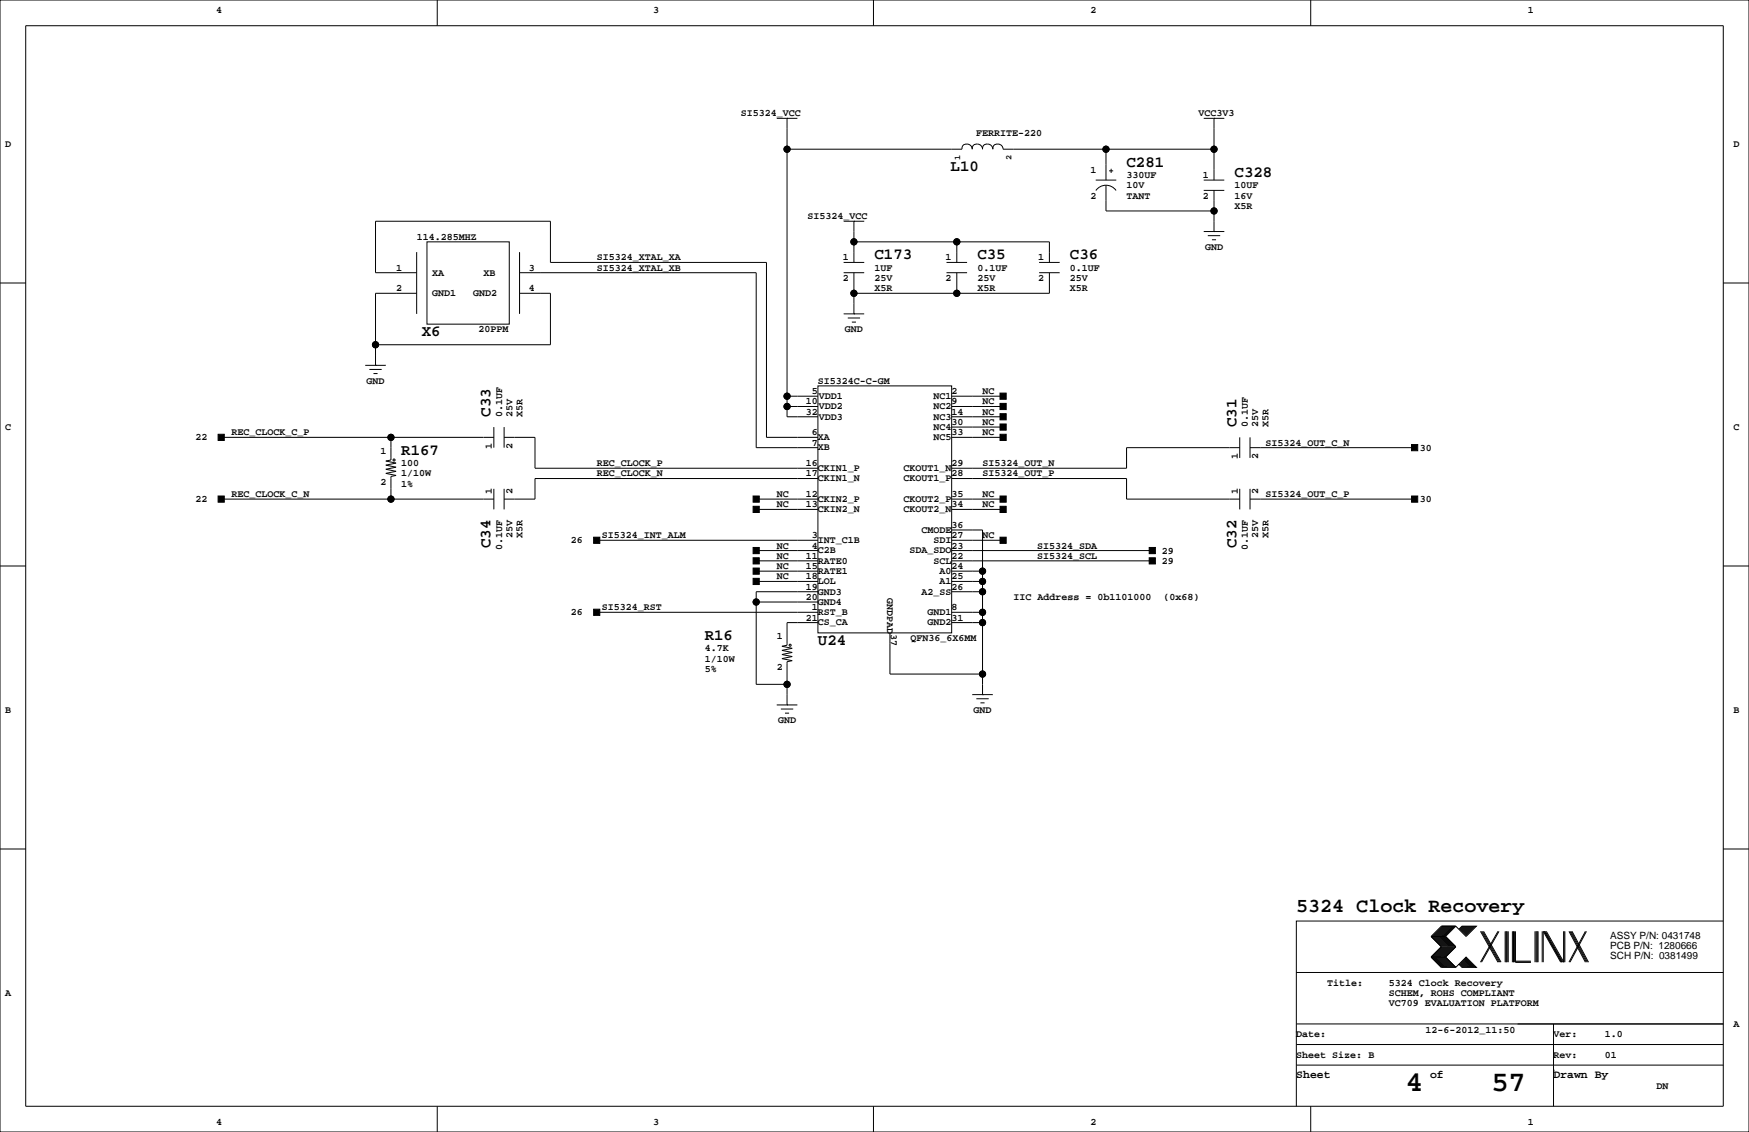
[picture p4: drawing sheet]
<svg xmlns="http://www.w3.org/2000/svg" width="432mm" height="279mm" viewBox="0 0 432 279" stroke-linecap="round" stroke-linejoin="round" font-family="sans-serif">
<g fill="none" stroke="#000" stroke-width=".25">
<path d="M0 0h431.8v279.4h-431.8zM6.3 6.4h419.1v266.6h-419.1zM107.9 0v6.4M215.6 0v6.4M323.6 0v6.4M191.8 29.2h5M194.3 29.2h.1M194.3 29.2v73.7h7.6M238.8 35.6a1.02 1.02 0 0 0-1.3 1.2h-43.2M238.8 35.6a1.27 1.27 0 0 1 1.2 1.2 1.05 1.05 0 0 1 1.3-1.2M241.3 35.6a1.27 1.27 0 0 1 1.3 1.2M243.8 35.6a1.02 1.02 0 0 0-1.2 1.2"/>
<path d="M243.8 35.6a1.27 1.27 0 0 1 1.3 1.2M246.4 35.6a1.02 1.02 0 0 0-1.3 1.2M246.4 35.6a1.27 1.27 0 0 1 1.2 1.2h52.1M273 36.8v7.6M297.2 29.2h5.1M299.7 29.2h.1M299.7 29.2v15.2M105.4 59.7h20.3v20.3h-20.3zM208.3 54.6h5.1M210.8 54.6h.1M210.8 54.6v10.2M210.8 59.7h48.3v5.1"/>
<path d="M236.2 59.7v5.1M270.5 44.4h5.1M270.6 47a3 3 0 0 1 4.9 0M273 45.7v6.4h26.7M273.8 42.2h1M274.3 41.7v1M297.2 57.2h5.1M297.2 44.4h5.1M297.2 47h5.1M298.2 58.2h3M299.2 59.2h1M299.7 57.2h.1"/>
<path d="M299.7 47v10.2M0 69.8h6.3M102.9 67.3h-10.2v-12.7h43.2v10.2h53.3v43.1h12.7M102.9 72.4h-10.2v17.8M102.9 62.2v15.3M128.3 72.4h7.6v12.7h-43.2M128.3 67.3h58.4v43.2h15.2M128.3 62.2v15.3M208.3 67.3h5.1M208.3 64.8h5.1M208.3 77.5h5.1M209.3 78.5h3"/>
<path d="M210.3 79.5h1M210.8 77.5h.1M210.8 67.3v10.2M233.7 67.3h5.1M233.7 64.8h5.1M236.2 67.3v5.1M256.5 67.3h5.1M256.5 64.8h5.1M259.1 67.3v5.1h-48.3M425.4 69.8h6.4M90.2 90.2h5M91.2 91.2h3"/>
<path d="M92.2 92.2h1M92.7 90.2h.1M194.3 97.8h7.6M201.9 95.2h33v61h-33zM234.9 97.8h12.7M54.6 107.9h67.3M96.5 107.9v5.6l-1.3 .3 2.6 .5-2.6 .5 2.6 .5-2.6 .5 2.6 .5-2.6 .5 2.6 .5-1.3 .3v5.6M121.9 105.4v5.1M124.5 107.9h7.6v7.7h69.8M124.5 105.4v5.1M194.3 100.3h7.6M201.9 118.1h-69.8v5.1h-7.6"/>
<path d="M234.9 118.1h43.2v5.1h28M234.9 100.3h12.7M234.9 102.9h12.7M234.9 107.9h12.7M234.9 105.4h12.7M306.1 107.9v5.1M306.1 110.5h-28v5.1h-43.2M308.6 107.9v5.1M308.6 110.5h40.6M0 139.7h6.3M54.6 123.2h67.3M121.9 120.7v5"/>
<path d="M124.5 120.7v5M147.3 133.3h54.6M186.7 135.9h15.2M186.7 138.4h15.2M186.7 125.7h15.2M186.7 123.2h15.2M234.9 135.9h49.6M234.9 138.4h49.6M234.9 125.7h12.7M234.9 123.2h12.7M234.9 133.3h12.7M234.9 130.8h7.7v40.6"/>
<path d="M306.1 120.7v5M308.6 123.2h40.6M308.6 120.7v5M425.4 139.7h6.4M147.3 151.1h54.6M186.7 141h15.2M186.7 143.5h15.2M186.7 148.6h15.2M201.9 153.7h-7.6v5.6l-1.3 .2 2.6 .5-2.6 .5 2.6 .5-2.6 .5 2.6 .6-2.6 .5 2.6 .5-1.3 .2v10.7M201.9 146h-15.2v22.9h7.6M219.7 156.5v9.9h22.9M234.9 141h7.7"/>
<path d="M234.9 143.5h7.7M234.9 153.7h7.7M234.9 146h7.7M234.9 151.1h7.7M191.8 174h5M192.8 175h3M193.8 176h1M194.3 174h.1M240 171.4h5.1M241 172.5h3.1M242.1 173.5h1M242.6 171.4h.1"/>
<path d="M0 209.5h6.3M425.4 209.5h6.4M353.3 236.2l2.6 2.6h3.5M353.3 231.1l2.6 2.6-2.6 2.5M353.3 236.2h3.6M353.3 231.1h3.6M356.1 228.6l-2.5 2.5 2.5 2.6-2.5 2.5 2.5 2.6M356.4 228.6l-2.6 2.5 2.6 2.6-2.6 2.5 2.6 2.6M356.6 228.6l-2.5 2.5 2.5 2.6-2.5 2.5 2.5 2.6M356.9 228.6l-2.6 2.5 2.6 2.6-2.6 2.5 2.6 2.6M356.9 231.1l2.5 2.6-2.5 2.5M356.9 236.2l2.5 2.6"/>
<path d="M357.1 228.6l-2.5 2.5 2.5 2.6-2.5 2.5 2.5 2.6M357.4 228.6l-2.6 2.5 2.6 2.6-2.6 2.5 2.6 2.6M357.6 228.6l-2.5 2.5 2.5 2.6-2.5 2.5 2.5 2.6M357.9 228.6l-2.6 2.5 2.6 2.6-2.6 2.5 2.6 2.6M358.1 228.6l-2.5 2.5 2.5 2.6-2.5 2.5 2.5 2.6M358.4 228.6l-2.5 2.5 2.5 2.6-2.5 2.5 2.5 2.6M358.6 228.6l-2.5 2.5 2.5 2.6-2.5 2.5 2.5 2.6M358.9 228.6l-2.5 2.5 2.5 2.6-2.5 2.5 2.5 2.6M359.2 228.6l-2.6 2.5 2.6 2.6-2.6 2.5 2.6 2.6M359.4 228.6l2.5 2.5 2.6-2.5h-3.6l-.7 .8M359.4 228.6h-3.5l-2.6 2.5M359.4 228.6l-2.5 2.5"/>
<path d="M360.2 238l.7 .8h3.6l-2.6-2.6-2.5 2.6M360.4 237.7l1 1.1M360.4 238l.8 .8M360.7 237.5l1.2 1.3M360.7 237.7l1 1.1M360.9 237.2l1.6 1.6M360.9 237.5l1.3 1.3M361.2 237l1.8 1.8M361.2 237.2l1.5 1.6M361.2 228.6l-.8 .8M361.4 236.7l2.1 2.1M361.4 237l1.8 1.8"/>
<path d="M361.4 228.6l-1 1M361.7 236.5l2.3 2.3M361.7 236.7l2 2.1M361.7 228.6l-1 1M361.9 236.5l2.3 2.3M361.9 228.6l-1.2 1.3M362.2 228.6l-1.3 1.3M362.5 228.6l-1.6 1.5M362.7 228.6l-1.5 1.5M363 228.6l-1.8 1.8M363.2 228.6l-1.8 1.8M363.5 228.6l-2.1 2"/>
<path d="M363.7 228.6l-2 2M364 228.6l-2.3 2.3M364.2 228.6l-2.3 2.3M365.5 229.9l4.3 7.6M365.8 229.9l4.3 7.6M366 229.9l4.3 7.6M366.3 229.9l4.3 7.6M369.8 229.9l-4.3 7.6M370.1 229.9l-4.3 7.6M371.6 229.9v7.6M371.9 229.9v7.6M372.1 229.9v7.6"/>
<path d="M372.4 229.9v7.6M373.4 229.9v7.6M373.6 229.9v7.6M373.9 229.9v7.6M374.1 229.9v7.6h3.9M374.1 237.2h3.9M379 229.9v7.6M379.2 229.9v7.6M379.5 229.9v7.6M379.7 229.9v7.6M380.7 229.9v7.6M381 237.5v-7.6l4.3 7.6"/>
<path d="M381.3 229.9l4.3 7.6M381.5 229.9l4.3 7.6M381.8 229.9l4.3 7.6v-7.6M386.3 229.9v7.6M387.3 229.9l4.1 7.6M387.6 229.9l4.1 7.6M387.9 229.9l4 7.6M388.1 229.9l4.1 7.6M391.4 229.9l-4.1 7.6M391.7 229.9l-4.1 7.6M425.4 227.3h-105.4v35.6M320 257.8h105.4"/>
<path d="M320 252.7h105.4M320 240h105.4M383.5 252.7v20.3M107.9 273v6.4M215.6 273v6.4M320 262.9v10.1M320 262.9h105.4M323.6 273v6.4M383.5 264.2h.1"/>
<circle cx="194.3" cy="36.8" r=".76"/>
<circle cx="273.1" cy="36.8" r=".76"/>
<circle cx="299.7" cy="36.8" r=".76"/>
<circle cx="210.8" cy="59.7" r=".76"/>
<circle cx="236.2" cy="59.7" r=".76"/>
<circle cx="299.7" cy="52.1" r=".76"/>
<circle cx="210.8" cy="72.4" r=".76"/>
<circle cx="236.2" cy="72.4" r=".76"/>
<circle cx="92.7" cy="85.1" r=".76"/>
<circle cx="194.3" cy="97.8" r=".76"/>
<circle cx="96.5" cy="107.9" r=".76"/>
<circle cx="97.3" cy="113.5" r=".25"/>
<circle cx="194.3" cy="100.3" r=".76"/>
<circle cx="96.5" cy="123.2" r=".76"/>
<circle cx="186.7" cy="148.6" r=".76"/>
<circle cx="195.1" cy="159.3" r=".25"/>
<circle cx="242.6" cy="151.1" r=".76"/>
<circle cx="242.6" cy="153.7" r=".76"/>
<circle cx="242.6" cy="141" r=".76"/>
<circle cx="242.6" cy="146" r=".76"/>
<circle cx="242.6" cy="143.5" r=".76"/>
<circle cx="194.3" cy="168.9" r=".76"/>
<circle cx="242.6" cy="166.4" r=".76"/>
</g>
<g fill="#000" stroke="#000" stroke-width=".25">
<path d="M246.9 97h1.5v1.6h-1.5z" fill-rule="evenodd"/>
<path d="M53.8 107.2h1.6v1.5h-1.6z" fill-rule="evenodd"/>
<path d="M246.9 107.2h1.5v1.5h-1.5z" fill-rule="evenodd"/>
<path d="M246.9 104.6h1.5v1.6h-1.5z" fill-rule="evenodd"/>
<path d="M246.9 102.1h1.5v1.5h-1.5z" fill-rule="evenodd"/>
<path d="M246.9 99.6h1.5v1.5h-1.5z" fill-rule="evenodd"/>
<path d="M348.5 109.7h1.5v1.6h-1.5z" fill-rule="evenodd"/>
<path d="M53.8 122.4h1.6v1.6h-1.6z" fill-rule="evenodd"/>
<path d="M146.6 132.6h1.5v1.5h-1.5z" fill-rule="evenodd"/>
<path d="M185.9 135.1h1.6v1.6h-1.6z" fill-rule="evenodd"/>
<path d="M185.9 137.7h1.6v1.5h-1.6z" fill-rule="evenodd"/>
<path d="M185.9 125h1.6v1.5h-1.6z" fill-rule="evenodd"/>
<path d="M185.9 122.4h1.6v1.6h-1.6z" fill-rule="evenodd"/>
<path d="M246.9 132.6h1.5v1.5h-1.5z" fill-rule="evenodd"/>
<path d="M246.9 125h1.5v1.5h-1.5z" fill-rule="evenodd"/>
<path d="M246.9 122.4h1.5v1.6h-1.5z" fill-rule="evenodd"/>
<path d="M283.7 135.1h1.5v1.6h-1.5z" fill-rule="evenodd"/>
<path d="M283.7 137.7h1.5v1.5h-1.5z" fill-rule="evenodd"/>
<path d="M348.5 122.4h1.5v1.6h-1.5z" fill-rule="evenodd"/>
<path d="M146.6 150.4h1.5v1.5h-1.5z" fill-rule="evenodd"/>
<path d="M185.9 140.2h1.6v1.5h-1.6z" fill-rule="evenodd"/>
<path d="M185.9 142.7h1.6v1.6h-1.6z" fill-rule="evenodd"/>
<circle cx="194.3" cy="36.8" r=".76"/>
<circle cx="273.1" cy="36.8" r=".76"/>
<circle cx="299.7" cy="36.8" r=".76"/>
<circle cx="210.8" cy="59.7" r=".76"/>
<circle cx="236.2" cy="59.7" r=".76"/>
<circle cx="299.7" cy="52.1" r=".76"/>
<circle cx="210.8" cy="72.4" r=".76"/>
<circle cx="236.2" cy="72.4" r=".76"/>
<circle cx="92.7" cy="85.1" r=".76"/>
<circle cx="194.3" cy="97.8" r=".76"/>
<circle cx="96.5" cy="107.9" r=".76"/>
<circle cx="194.3" cy="100.3" r=".76"/>
<circle cx="96.5" cy="123.2" r=".76"/>
<circle cx="186.7" cy="148.6" r=".76"/>
<circle cx="242.6" cy="151.1" r=".76"/>
<circle cx="242.6" cy="153.7" r=".76"/>
<circle cx="242.6" cy="141" r=".76"/>
<circle cx="242.6" cy="146" r=".76"/>
<circle cx="242.6" cy="143.5" r=".76"/>
<circle cx="194.3" cy="168.9" r=".76"/>
<circle cx="242.6" cy="166.4" r=".76"/>
</g>
<g font-size="7.1">
<text x="347" y="269.3">4</text>
<text x="368.2" y="269.3">57</text>
</g>
<text font-size="4.9" x="320" y="225.1">5324 Clock Recovery</text>
<g font-size="3.9">
<text x="278.1" y="41.1">C281</text>
<text x="234.7" y="42.1">L10</text>
<text x="304.8" y="43.7">C328</text>
<text x="215.9" y="64">C173</text>
<text x="241.3" y="64">C35</text>
<text x="264.2" y="64">C36</text>
<text x="104.1" y="83">X6</text>
<text x="121.1" y="102.9" transform="rotate(-90 121.1 102.9)">C33</text>
<text x="305.3" y="105.4" transform="rotate(-90 305.3 105.4)">C31</text>
<text x="99.1" y="112.2">R167</text>
<text x="121.1" y="135.3" transform="rotate(-90 121.1 135.3)">C34</text>
<text x="305.3" y="135.3" transform="rotate(-90 305.3 135.3)">C32</text>
<text x="174" y="158">R16</text>
<text x="201.9" y="159.2">U24</text>
</g>
<g font-size="2.8">
<text x="320" y="266.1">Sheet</text>
<text x="353.1" y="266.1">of</text>
<text x="383.5" y="266.1">Drawn By</text>
</g>
<g font-size="2.5">
<text x="53.3" y="3.3">4</text>
<text x="161.3" y="3.3">3</text>
<text x="269.2" y="3.3">2</text>
<text x="377.2" y="3.3">1</text>
<text x="182.9" y="28.7">SI5324_VCC</text>
<text x="295.9" y="28.7">VCC3V3</text>
<text x="241" y="33.6">FERRITE-220</text>
<text x="1.3" y="36.3">D</text>
<text x="428" y="36.3">D</text>
<text x="269.2" y="42.7">1</text>
<text x="278.1" y="43.9">330UF</text>
<text x="278.1" y="46.5">10V</text>
<text x="297" y="43.9">1</text>
<text x="304.8" y="46.5">10UF</text>
<text x="269.2" y="49">2</text>
<text x="278.1" y="49">TANT</text>
<text x="297" y="49">2</text>
<text x="304.8" y="49">16V</text>
<text x="304.8" y="51.6">X5R</text>
<text x="102.9" y="59.2">114.285MHZ</text>
<text x="199.4" y="54.1">SI5324_VCC</text>
<text x="147.3" y="64.3">SI5324_XTAL_XA</text>
<text x="208.1" y="64.3">1</text>
<text x="233.5" y="64.3">1</text>
<text x="256.3" y="64.3">1</text>
<text x="297.5" y="61.7">GND</text>
<text x="97.8" y="71.9">2</text>
<text x="97.8" y="66.8">1</text>
<text x="106.7" y="68.1">XA</text>
<text x="119.4" y="68.1">XB</text>
<text x="130.6" y="71.9">4</text>
<text x="130.6" y="66.8">3</text>
<text x="147.3" y="66.8">SI5324_XTAL_XB</text>
<text x="208.1" y="69.3">2</text>
<text x="215.9" y="66.8">1UF</text>
<text x="215.9" y="69.3">25V</text>
<text x="215.9" y="71.9">X5R</text>
<text x="233.5" y="69.3">2</text>
<text x="241.3" y="71.9">X5R</text>
<text x="241.3" y="69.3">25V</text>
<text x="241.3" y="66.8">0.1UF</text>
<text x="256.3" y="69.3">2</text>
<text x="264.2" y="66.8">0.1UF</text>
<text x="264.2" y="69.3">25V</text>
<text x="264.2" y="71.9">X5R</text>
<text x="106.7" y="73.2">GND1</text>
<text x="116.8" y="73.2">GND2</text>
<text x="118.1" y="82">20PPM</text>
<text x="208.6" y="82">GND</text>
<text x="90.5" y="94.7">GND</text>
<text x="201.9" y="94.7">SI5324C-C-GM</text>
<text x="199" y="99.8">10</text>
<text x="200.4" y="97.3">5</text>
<text x="202.2" y="98.5">VDD1</text>
<text x="202.2" y="101">VDD2</text>
<text x="230.5" y="98.5">NC1</text>
<text x="230.5" y="101">NC2</text>
<text x="234.9" y="97.3">2</text>
<text x="234.9" y="99.8">9</text>
<text x="242.6" y="97.3">NC</text>
<text x="242.6" y="99.8">NC</text>
<text x="1.3" y="106.2">C</text>
<text x="57.1" y="107.4">REC_CLOCK_C_P</text>
<text x="124" y="102.9" transform="rotate(-90 124 102.9)">0.1UF</text>
<text x="126.5" y="102.9" transform="rotate(-90 126.5 102.9)">25V</text>
<text x="129" y="102.9" transform="rotate(-90 129 102.9)">X5R</text>
<text x="199" y="102.4">32</text>
<text x="200.4" y="107.4">6</text>
<text x="202.2" y="103.6">VDD3</text>
<text x="230.5" y="103.6">NC3</text>
<text x="230.5" y="106.1">NC4</text>
<text x="234.9" y="102.4">14</text>
<text x="234.9" y="104.9">30</text>
<text x="234.9" y="107.4">33</text>
<text x="242.6" y="102.4">NC</text>
<text x="242.6" y="104.9">NC</text>
<text x="242.6" y="107.4">NC</text>
<text x="308.1" y="105.4" transform="rotate(-90 308.1 105.4)">0.1UF</text>
<text x="310.6" y="105.4" transform="rotate(-90 310.6 105.4)">25V</text>
<text x="313.2" y="105.4" transform="rotate(-90 313.2 105.4)">X5R</text>
<text x="428" y="106.2">C</text>
<text x="48.3" y="108.7">22</text>
<text x="94" y="112.1">1</text>
<text x="121.4" y="110.7" transform="rotate(-90 121.4 110.7)">1</text>
<text x="126.5" y="110.7" transform="rotate(-90 126.5 110.7)">2</text>
<text x="200.4" y="110">7</text>
<text x="201.9" y="108.6">XA</text>
<text x="201.9" y="111.2">XB</text>
<text x="230.5" y="108.6">NC5</text>
<text x="305.6" y="113.2" transform="rotate(-90 305.6 113.2)">1</text>
<text x="310.6" y="113.2" transform="rotate(-90 310.6 113.2)">2</text>
<text x="312.4" y="110">SI5324_OUT_C_N</text>
<text x="350.5" y="111.3">30</text>
<text x="94" y="119.7">2</text>
<text x="99.1" y="115.1">100</text>
<text x="99.1" y="117.6">1/10W</text>
<text x="147.3" y="117.6">REC_CLOCK_N</text>
<text x="147.3" y="115.1">REC_CLOCK_P</text>
<text x="199" y="115.1">16</text>
<text x="199" y="117.6">17</text>
<text x="201.9" y="116.3">CKIN1_P</text>
<text x="201.9" y="118.8">CKIN1_N</text>
<text x="223.1" y="118.8">CKOUT1_P</text>
<text x="223.1" y="116.3">CKOUT1_N</text>
<text x="234.9" y="117.6">28</text>
<text x="234.9" y="115.1">29</text>
<text x="242.6" y="115.1">SI5324_OUT_N</text>
<text x="242.6" y="117.6">SI5324_OUT_P</text>
<text x="48.3" y="124">22</text>
<text x="57.1" y="122.7">REC_CLOCK_C_N</text>
<text x="99.1" y="120.1">1%</text>
<text x="121.4" y="121.9" transform="rotate(-90 121.4 121.9)">1</text>
<text x="126.5" y="121.9" transform="rotate(-90 126.5 121.9)">2</text>
<text x="191.8" y="122.7">NC</text>
<text x="191.8" y="125.2">NC</text>
<text x="199" y="122.7">12</text>
<text x="199" y="125.2">13</text>
<text x="201.9" y="123.9">CKIN2_P</text>
<text x="223.1" y="123.9">CKOUT2_P</text>
<text x="234.9" y="125.2">34</text>
<text x="234.9" y="122.7">35</text>
<text x="242.6" y="122.7">NC</text>
<text x="242.6" y="125.2">NC</text>
<text x="305.6" y="121.9" transform="rotate(-90 305.6 121.9)">1</text>
<text x="310.6" y="121.9" transform="rotate(-90 310.6 121.9)">2</text>
<text x="312.4" y="122.7">SI5324_OUT_C_P</text>
<text x="350.5" y="124">30</text>
<text x="201.9" y="126.4">CKIN2_N</text>
<text x="223.1" y="126.4">CKOUT2_N</text>
<text x="227.5" y="131.5">CMODE</text>
<text x="234.9" y="130.3">36</text>
<text x="124" y="135.7" transform="rotate(-90 124 135.7)">0.1UF</text>
<text x="126.5" y="132.7" transform="rotate(-90 126.5 132.7)">25V</text>
<text x="129" y="132.7" transform="rotate(-90 129 132.7)">X5R</text>
<text x="141" y="134.1">26</text>
<text x="148.6" y="132.8">SI5324_INT_ALM</text>
<text x="191.8" y="137.9">NC</text>
<text x="191.8" y="135.4">NC</text>
<text x="199" y="137.9">11</text>
<text x="200.4" y="132.8">3</text>
<text x="200.4" y="135.4">4</text>
<text x="201.9" y="134">INT_C1B</text>
<text x="201.9" y="136.6">C2B</text>
<text x="224.6" y="136.6">SDA_SDO</text>
<text x="230.5" y="134">SDI</text>
<text x="234.9" y="137.9">22</text>
<text x="234.9" y="135.4">23</text>
<text x="234.9" y="132.8">27</text>
<text x="242.6" y="132.8">NC</text>
<text x="256" y="137.9">SI5324_SCL</text>
<text x="256" y="135.4">SI5324_SDA</text>
<text x="286.8" y="136.7">29</text>
<text x="308.1" y="135.7" transform="rotate(-90 308.1 135.7)">0.1UF</text>
<text x="310.6" y="132.7" transform="rotate(-90 310.6 132.7)">25V</text>
<text x="313.2" y="132.7" transform="rotate(-90 313.2 132.7)">X5R</text>
<text x="191.8" y="143">NC</text>
<text x="191.8" y="140.5">NC</text>
<text x="199" y="143">18</text>
<text x="199" y="140.5">15</text>
<text x="201.9" y="139.1">RATE0</text>
<text x="201.9" y="141.7">RATE1</text>
<text x="230.5" y="139.1">SCL</text>
<text x="232" y="141.7">A0</text>
<text x="234.9" y="143">25</text>
<text x="234.9" y="140.5">24</text>
<text x="286.8" y="139.2">29</text>
<text x="199" y="145.5">19</text>
<text x="199" y="148.1">20</text>
<text x="201.9" y="144.2">LOL</text>
<text x="201.9" y="146.7">GND3</text>
<text x="201.9" y="149.3">GND4</text>
<text x="219" y="147.6" transform="rotate(90 219 147.6)">GNDPAD</text>
<text x="227.5" y="146.7">A2_SS</text>
<text x="232" y="144.2">A1</text>
<text x="234.9" y="145.5">26</text>
<text x="250.2" y="148.1">IIC Address = 0b1101000</text>
<text x="287.2" y="148.1">(0x68)</text>
<text x="141" y="151.9">26</text>
<text x="148.6" y="150.6">SI5324_RST</text>
<text x="199" y="153.2">21</text>
<text x="200.4" y="150.6">1</text>
<text x="201.9" y="154.4">CS_CA</text>
<text x="201.9" y="151.8">RST_B</text>
<text x="229" y="151.8">GND1</text>
<text x="229" y="154.4">GND2</text>
<text x="234.9" y="150.6">8</text>
<text x="234.9" y="153.2">31</text>
<text x="174" y="160.8">4.7K</text>
<text x="191.8" y="157.8">1</text>
<text x="219.9" y="156.5" transform="rotate(90 219.9 156.5)">37</text>
<text x="224.8" y="158.2">QFN36_6X6MM</text>
<text x="174" y="165.9">5%</text>
<text x="174" y="163.3">1/10W</text>
<text x="191.8" y="165.4">2</text>
<text x="1.3" y="176">B</text>
<text x="192.1" y="178.6">GND</text>
<text x="240.3" y="176">GND</text>
<text x="428" y="176">B</text>
<text x="397.5" y="231.7">ASSY P/N: 0431748</text>
<text x="397.5" y="236.8">SCH P/N: 0381499</text>
<text x="397.5" y="234.2">PCB P/N: 1280666</text>
<text x="1.3" y="245.9">A</text>
<text x="327.7" y="243.3">Title:</text>
<text x="342.9" y="245.9">SCHEM, ROHS COMPLIANT</text>
<text x="342.9" y="243.3">5324 Clock Recovery</text>
<text x="342.9" y="248.4">VC709 EVALUATION PLATFORM</text>
<text x="320" y="256">Date:</text>
<text x="351.9" y="255">12-6-2012_11:50</text>
<text x="383.5" y="256">Ver:</text>
<text x="396.2" y="256">1.0</text>
<text x="428" y="253.5">A</text>
<text x="320" y="261.1">Sheet Size: B</text>
<text x="383.5" y="261.1">Rev:</text>
<text x="396.2" y="261.1">01</text>
<text x="408.9" y="268.7">DN</text>
<text x="53.3" y="277.6">4</text>
<text x="161.3" y="277.6">3</text>
<text x="269.2" y="277.6">2</text>
<text x="377.2" y="277.6">1</text>
</g>
<g font-size="2.1">
<text x="237.1" y="39.4" transform="rotate(-90 237.1 39.4)">1</text>
<text x="249.8" y="39.4" transform="rotate(-90 249.8 39.4)">2</text>
</g>
</svg>
